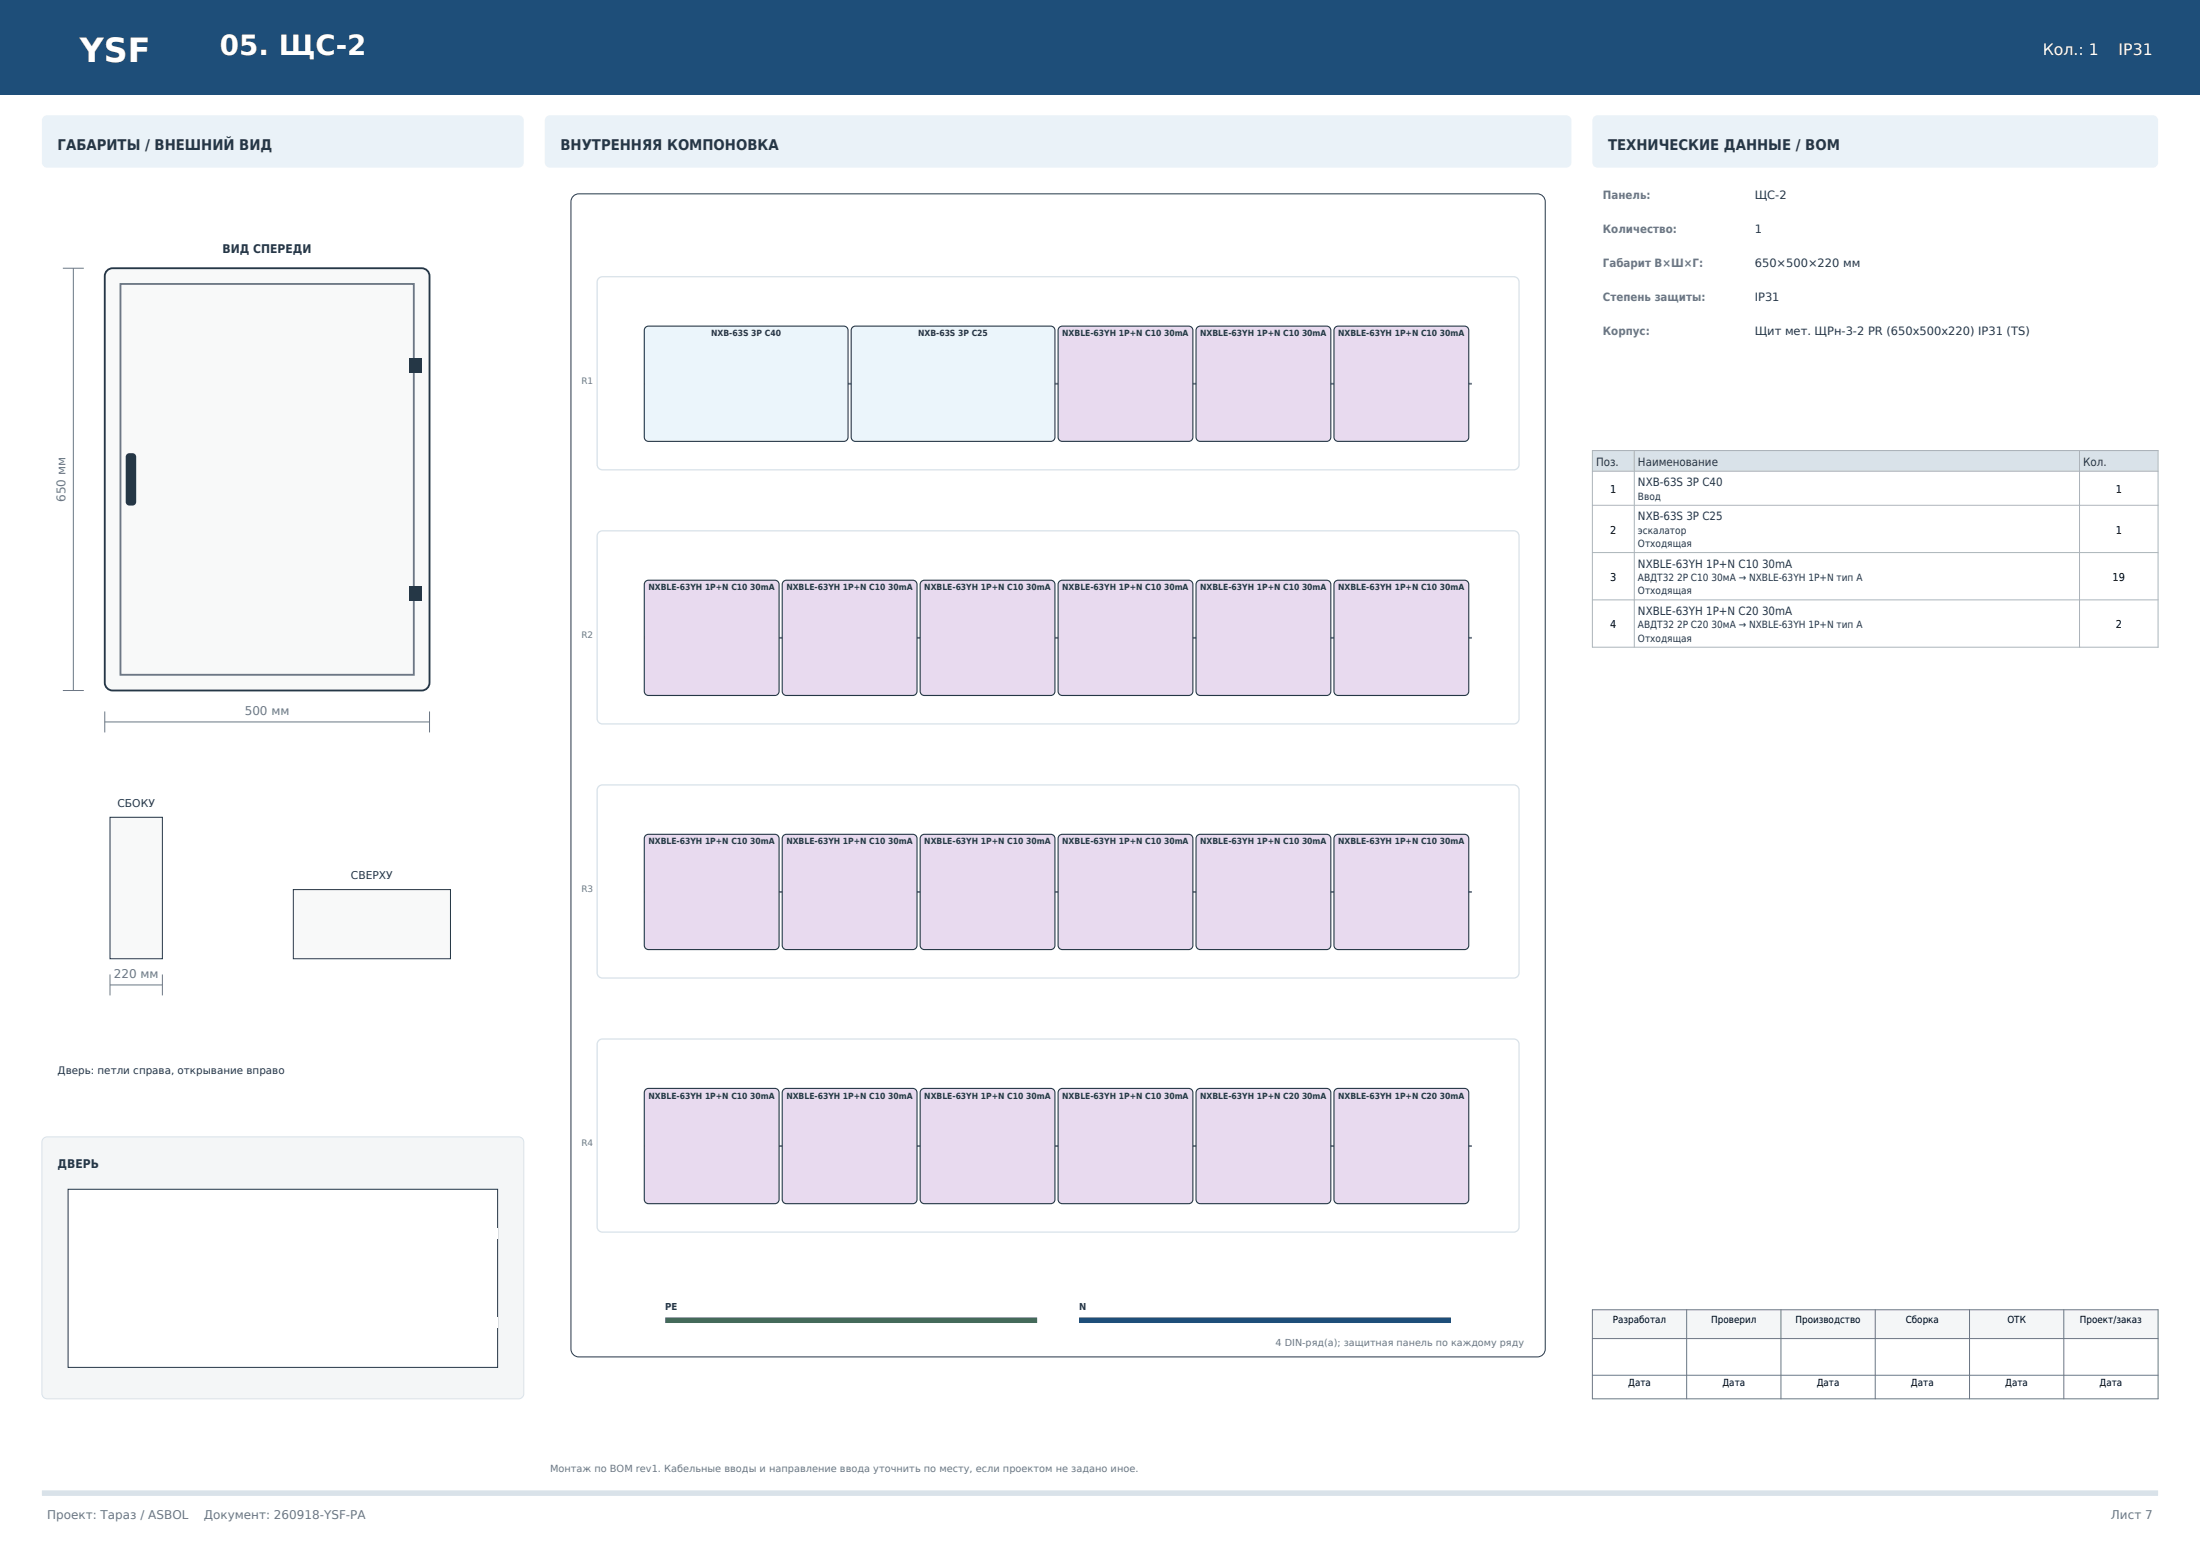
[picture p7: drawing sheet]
<svg xmlns="http://www.w3.org/2000/svg" width="420mm" height="297mm" viewBox="0 0 420 297" stroke-linecap="round" stroke-linejoin="round" font-family="sans-serif">
<g fill="#1e4e79">
<path d="M0 0h420v18h-420z" fill-rule="evenodd"/>
<path d="M8.6 5.6l.9-.5 .5-.1h24a2 2 0 0 1 2 2v6a2 2 0 0 1-2 2h-24a2 2 0 0 1-2-2v-6l.1-.5z" fill-rule="evenodd"/>
</g>
<path d="M8.3 22.3l.7-.3h90a1 1 0 0 1 1 1v8a1 1 0 0 1-1 1h-90a1 1 0 0 1-1-1v-8z" fill-rule="evenodd" fill="#eaf2f8"/>
<path d="M20.6 51.5l.9-.3h59a1.5 1.5 0 0 1 1.5 1.5v77.6a1.5 1.5 0 0 1-1.5 1.5h-59a1.5 1.5 0 0 1-1.5-1.5v-77.6l.1-.5z" fill-rule="evenodd" fill="#f8f9f9" stroke="#253746" stroke-width=".35"/>
<path d="M23 54.2h56v74.6h-56z" fill="none" stroke="#6b7785" stroke-width=".35"/>
<g fill="#253746">
<path d="M78.2 111.9h2.4v2.8h-2.4z" fill-rule="evenodd"/>
<path d="M78.2 68.3h2.4v2.8h-2.4z" fill-rule="evenodd"/>
<path d="M24.2 86.7a1.13 1.13 0 0 1 1.8 .5v8.6a.7 .7 0 0 1-.7 .7h-.6a.7 .7 0 0 1-.7-.7v-8.6z" fill-rule="evenodd"/>
</g>
<path d="M12 51.2h4M14 51.2v80.6M12 131.8h4M20 137.8h62M20 135.8v4M82 135.8v4" fill="none" stroke="#6b7785" stroke-width=".19"/>
<path d="M21 156h10v27h-10z" fill-rule="evenodd" fill="#f8f9f9" stroke="#253746" stroke-width=".19"/>
<path d="M21 188h10M21 186v4M31 186v4" fill="none" stroke="#6b7785" stroke-width=".19"/>
<path d="M56 169.8h30v13.2h-30z" fill-rule="evenodd" fill="#f8f9f9" stroke="#253746" stroke-width=".19"/>
<path d="M8.3 217.3l.7-.3h90a1 1 0 0 1 1 1v48a1 1 0 0 1-1 1h-90a1 1 0 0 1-1-1v-48z" fill-rule="evenodd" fill="#f4f6f7" stroke="#d9e2e9" stroke-width=".19"/>
<path d="M13 227h82v34h-82z" fill-rule="evenodd" fill="#fff" stroke="#253746" stroke-width=".19"/>
<g fill="#fff">
<path d="M93 251.5h2v2h-2z" fill-rule="evenodd"/>
<path d="M93 234.5h2v2h-2z" fill-rule="evenodd"/>
<path d="M15.2 241.1l1.3-.1 .3 .1 .2 .4v5l-.1 .3-.4 .2-1.3-.1-.2-.4v-5z" fill-rule="evenodd"/>
</g>
<path d="M104.3 22.3l.7-.3h194a1 1 0 0 1 1 1v8a1 1 0 0 1-1 1h-194a1 1 0 0 1-1-1v-8z" fill-rule="evenodd" fill="#eaf2f8"/>
<path d="M109.6 37.3l.9-.3h183a1.5 1.5 0 0 1 1.5 1.5v219a1.5 1.5 0 0 1-1.5 1.5h-183a1.5 1.5 0 0 1-1.5-1.5v-219l.1-.5z" fill-rule="evenodd" fill="#fff" stroke="#253746" stroke-width=".19"/>
<path d="M114.3 53.1l.7-.3h174a1 1 0 0 1 1 1v34.9a1 1 0 0 1-1 1h-174a1 1 0 0 1-1-1v-34.9z" fill="none" stroke="#d9e2e9" stroke-width=".25"/>
<path d="M123 73.2h158" fill="none" stroke="#6b7785" stroke-width=".35"/>
<g fill="#ebf5fb" stroke="#253746" stroke-width=".21">
<path d="M123.2 62.5l.6-.3h37.3a.8 .8 0 0 1 .8 .8v20.4a.8 .8 0 0 1-.8 .8h-37.3a.8 .8 0 0 1-.8-.8v-20.4z" fill-rule="evenodd"/>
<path d="M162.7 62.5l.6-.3h37.3a.8 .8 0 0 1 .8 .8v20.4a.8 .8 0 0 1-.8 .8h-37.3a.8 .8 0 0 1-.8-.8v-20.4z" fill-rule="evenodd"/>
</g>
<g fill="#e8daef" stroke="#253746" stroke-width=".21">
<path d="M202.2 62.5l.6-.3h24.1a.8 .8 0 0 1 .8 .8v20.4a.8 .8 0 0 1-.8 .8h-24.1a.8 .8 0 0 1-.8-.8v-20.4z" fill-rule="evenodd"/>
<path d="M228.6 62.5l.5-.3h24.2a.8 .8 0 0 1 .8 .8v20.4a.8 .8 0 0 1-.8 .8h-24.2a.8 .8 0 0 1-.8-.8v-20.4z" fill-rule="evenodd"/>
<path d="M254.9 62.5l.6-.3h24.1a.8 .8 0 0 1 .8 .8v20.4a.8 .8 0 0 1-.8 .8h-24.1a.8 .8 0 0 1-.8-.8v-20.4z" fill-rule="evenodd"/>
</g>
<path d="M114.3 101.6l.7-.3h174a1 1 0 0 1 1 1v34.9a1 1 0 0 1-1 1h-174a1 1 0 0 1-1-1v-34.9z" fill="none" stroke="#d9e2e9" stroke-width=".25"/>
<path d="M123 121.7h158" fill="none" stroke="#6b7785" stroke-width=".35"/>
<g fill="#e8daef" stroke="#253746" stroke-width=".21">
<path d="M123.2 111l.6-.3h24.1a.8 .8 0 0 1 .8 .9v20.3a.8 .8 0 0 1-.8 .8h-24.1a.8 .8 0 0 1-.8-.8v-20.3z" fill-rule="evenodd"/>
<path d="M149.6 111l.5-.3h24.2a.8 .8 0 0 1 .8 .9v20.3a.8 .8 0 0 1-.8 .8h-24.2a.8 .8 0 0 1-.8-.8v-20.3z" fill-rule="evenodd"/>
<path d="M175.9 111l.6-.3h24.1a.8 .8 0 0 1 .8 .9v20.3a.8 .8 0 0 1-.8 .8h-24.1a.8 .8 0 0 1-.8-.8v-20.3z" fill-rule="evenodd"/>
<path d="M202.2 111l.6-.3h24.1a.8 .8 0 0 1 .8 .9v20.3a.8 .8 0 0 1-.8 .8h-24.1a.8 .8 0 0 1-.8-.8v-20.3z" fill-rule="evenodd"/>
<path d="M228.6 111l.5-.3h24.2a.8 .8 0 0 1 .8 .9v20.3a.8 .8 0 0 1-.8 .8h-24.2a.8 .8 0 0 1-.8-.8v-20.3z" fill-rule="evenodd"/>
<path d="M254.9 111l.6-.3h24.1a.8 .8 0 0 1 .8 .9v20.3a.8 .8 0 0 1-.8 .8h-24.1a.8 .8 0 0 1-.8-.8v-20.3z" fill-rule="evenodd"/>
</g>
<path d="M114.3 150.1l.7-.3h174a1 1 0 0 1 1 1v34.9a1 1 0 0 1-1 1h-174a1 1 0 0 1-1-1v-34.9z" fill="none" stroke="#d9e2e9" stroke-width=".25"/>
<path d="M123 170.3h158" fill="none" stroke="#6b7785" stroke-width=".35"/>
<g fill="#e8daef" stroke="#253746" stroke-width=".21">
<path d="M123.2 159.5l.6-.2h24.1a.8 .8 0 0 1 .8 .8v20.3a.8 .8 0 0 1-.8 .9h-24.1a.8 .8 0 0 1-.8-.9v-20.3z" fill-rule="evenodd"/>
<path d="M149.6 159.5l.5-.2h24.2a.8 .8 0 0 1 .8 .8v20.3a.8 .8 0 0 1-.8 .9h-24.2a.8 .8 0 0 1-.8-.9v-20.3z" fill-rule="evenodd"/>
<path d="M175.9 159.5l.6-.2h24.1a.8 .8 0 0 1 .8 .8v20.3a.8 .8 0 0 1-.8 .9h-24.1a.8 .8 0 0 1-.8-.9v-20.3z" fill-rule="evenodd"/>
<path d="M202.2 159.5l.6-.2h24.1a.8 .8 0 0 1 .8 .8v20.3a.8 .8 0 0 1-.8 .9h-24.1a.8 .8 0 0 1-.8-.9v-20.3z" fill-rule="evenodd"/>
<path d="M228.6 159.5l.5-.2h24.2a.8 .8 0 0 1 .8 .8v20.3a.8 .8 0 0 1-.8 .9h-24.2a.8 .8 0 0 1-.8-.9v-20.3z" fill-rule="evenodd"/>
<path d="M254.9 159.5l.6-.2h24.1a.8 .8 0 0 1 .8 .8v20.3a.8 .8 0 0 1-.8 .9h-24.1a.8 .8 0 0 1-.8-.9v-20.3z" fill-rule="evenodd"/>
</g>
<path d="M114.3 198.6l.7-.3h174a1 1 0 0 1 1 1v34.9a1 1 0 0 1-1 1h-174a1 1 0 0 1-1-1v-34.9z" fill="none" stroke="#d9e2e9" stroke-width=".25"/>
<path d="M123 218.8h158" fill="none" stroke="#6b7785" stroke-width=".35"/>
<g fill="#e8daef" stroke="#253746" stroke-width=".21">
<path d="M123.2 208l.6-.2h24.1a.8 .8 0 0 1 .8 .8v20.4a.8 .8 0 0 1-.8 .8h-24.1a.8 .8 0 0 1-.8-.8v-20.4z" fill-rule="evenodd"/>
<path d="M149.6 208l.5-.2h24.2a.8 .8 0 0 1 .8 .8v20.4a.8 .8 0 0 1-.8 .8h-24.2a.8 .8 0 0 1-.8-.8v-20.4z" fill-rule="evenodd"/>
<path d="M175.9 208l.6-.2h24.1a.8 .8 0 0 1 .8 .8v20.4a.8 .8 0 0 1-.8 .8h-24.1a.8 .8 0 0 1-.8-.8v-20.4z" fill-rule="evenodd"/>
<path d="M202.2 208l.6-.2h24.1a.8 .8 0 0 1 .8 .8v20.4a.8 .8 0 0 1-.8 .8h-24.1a.8 .8 0 0 1-.8-.8v-20.4z" fill-rule="evenodd"/>
<path d="M228.6 208l.5-.2h24.2a.8 .8 0 0 1 .8 .8v20.4a.8 .8 0 0 1-.8 .8h-24.2a.8 .8 0 0 1-.8-.8v-20.4z" fill-rule="evenodd"/>
<path d="M254.9 208l.6-.2h24.1a.8 .8 0 0 1 .8 .8v20.4a.8 .8 0 0 1-.8 .8h-24.1a.8 .8 0 0 1-.8-.8v-20.4z" fill-rule="evenodd"/>
</g>
<path d="M127 252h71" fill="none" stroke="#3f6b4f" stroke-width="1.1" stroke-linecap="butt"/>
<path d="M206 252h71" fill="none" stroke="#1e4e79" stroke-width="1.1" stroke-linecap="butt"/>
<path d="M304.3 22.3l.7-.3h106a1 1 0 0 1 1 1v8a1 1 0 0 1-1 1h-106a1 1 0 0 1-1-1v-8z" fill-rule="evenodd" fill="#eaf2f8"/>
<path d="M304 86h108v4h-108z" fill-rule="evenodd" fill="#d9e2e9"/>
<path d="M304 86h108v37.5h-108zM304 90h108M304 96.4h108M312 86v37.5M397 86v37.5M304 105.5h108M304 114.5h108" fill="none" stroke="#aab7b8" stroke-width=".19"/>
<path d="M304 250h108v5.5h-108z" fill-rule="evenodd" fill="#f4f6f7"/>
<path d="M304 250h108v17h-108zM304 255.5h108M322 250v17M340 250v17M358 250v17M376 250v17M394 250v17M304 262.5h108" fill="none" stroke="#6b7785" stroke-width=".19"/>
<path d="M8 285h404" fill="none" stroke="#d9e2e9" stroke-width="1.1" stroke-linecap="butt"/>
<text font-size="6.3" fill="#fff" x="15.2" y="11.9">YSF</text>
<text font-size="5.3" fill="#fff" x="42" y="10.5">05. ЩС-2</text>
<g font-size="3" fill="#fff">
<text x="390" y="10.5">Кол.: 1</text>
<text x="404.5" y="10.5">IP31</text>
</g>
<g font-size="2.8" fill="#253746">
<text x="11" y="28.7">ГАБАРИТЫ / ВНЕШНИЙ ВИД</text>
<text x="107" y="28.7">ВНУТРЕННЯЯ КОМПОНОВКА</text>
<text x="307" y="28.7">ТЕХНИЧЕСКИЕ ДАННЫЕ / BOM</text>
</g>
<g font-size="2.3" fill="#253746">
<text x="42.5" y="48.2">ВИД СПЕРЕДИ</text>
<text x="11" y="223">ДВЕРЬ</text>
</g>
<g font-size="2.3" fill="#6b7785">
<text x="12.5" y="95.8" transform="rotate(-90 12.5 95.8)">650 мм</text>
<text x="46.7" y="136.4">500 мм</text>
<text x="21.7" y="186.6">220 мм</text>
<text x="9" y="290">Проект: Тараз / ASBOL</text>
<text x="38.9" y="290">Документ: 260918-YSF-PA</text>
<text x="403" y="290">Лист 7</text>
</g>
<g font-size="2.2" fill="#6b7785">
<text x="306" y="38">Панель:</text>
<text x="306" y="44.5">Количество:</text>
<text x="306" y="51">Габарит В×Ш×Г:</text>
<text x="306" y="57.5">Степень защиты:</text>
<text x="306" y="64">Корпус:</text>
</g>
<g font-size="2.2" fill="#253746">
<text x="335" y="38">ЩС-2</text>
<text x="335" y="44.5">1</text>
<text x="335" y="51">650×500×220 мм</text>
<text x="335" y="57.5">IP31</text>
<text x="335" y="64">Щит мет. ЩРн-3-2 PR (650x500x220) IP31 (TS)</text>
<text x="304.7" y="88.9">Поз.</text>
<text x="312.7" y="88.9">Наименование</text>
<text x="397.7" y="88.9">Кол.</text>
<text x="312.7" y="92.8">NXB-63S 3P C40</text>
<text x="312.7" y="99.3">NXB-63S 3P C25</text>
<text x="312.7" y="108.4">NXBLE-63YH 1P+N C10 30mA</text>
<text x="312.7" y="117.4">NXBLE-63YH 1P+N C20 30mA</text>
</g>
<g font-size="2.1">
<text x="307.4" y="94.1">1</text>
<text x="403.9" y="94.1">1</text>
<text x="307.4" y="101.9">2</text>
<text x="403.9" y="101.9">1</text>
<text x="307.4" y="110.9">3</text>
<text x="403.3" y="110.9">19</text>
<text x="307.4" y="119.9">4</text>
<text x="403.9" y="119.9">2</text>
</g>
<g font-size="2" fill="#253746">
<text x="22.4" y="154">СБОКУ</text>
<text x="67" y="167.8">СВЕРХУ</text>
<text x="11" y="205">Дверь: петли справа, открывание вправо</text>
</g>
<g font-size="1.9" fill="#253746">
<text x="312.7" y="95.4">Ввод</text>
<text x="312.7" y="101.9">эскалатор</text>
<text x="312.7" y="104.4">Отходящая</text>
<text x="312.7" y="110.9">АВДТ32 2Р C10 30мА → NXBLE-63YH 1P+N тип A</text>
<text x="312.7" y="113.4">Отходящая</text>
<text x="312.7" y="119.9">АВДТ32 2Р C20 30мА → NXBLE-63YH 1P+N тип A</text>
<text x="312.7" y="122.5">Отходящая</text>
</g>
<g font-size="1.9">
<text x="307.9" y="252.5">Разработал</text>
<text x="326.7" y="252.5">Проверил</text>
<text x="342.8" y="252.5">Производство</text>
<text x="363.8" y="252.5">Сборка</text>
<text x="383.2" y="252.5">ОТК</text>
<text x="397.1" y="252.5">Проект/заказ</text>
<text x="310.8" y="264.5">Дата</text>
<text x="328.8" y="264.5">Дата</text>
<text x="346.8" y="264.5">Дата</text>
<text x="364.8" y="264.5">Дата</text>
<text x="382.8" y="264.5">Дата</text>
<text x="400.8" y="264.5">Дата</text>
</g>
<text font-size="1.9" fill="#6b7785" x="105" y="281">Монтаж по BOM rev1. Кабельные вводы и направление ввода уточнить по месту, если проектом не задано иное.</text>
<g font-size="1.8" fill="#253746">
<text x="127" y="250">PE</text>
<text x="206" y="250">N</text>
</g>
<text font-size="1.8" fill="#6b7785" x="243.5" y="257">4 DIN-ряд(а); защитная панель по каждому ряду</text>
<g font-size="1.7" fill="#6b7785">
<text x="111" y="73.2">R1</text>
<text x="111" y="121.7">R2</text>
<text x="111" y="170.3">R3</text>
<text x="111" y="218.8">R4</text>
</g>
<g font-size="1.6" fill="#253746">
<text x="135.8" y="64.2">NXB-63S 3P C40</text>
<text x="175.3" y="64.2">NXB-63S 3P C25</text>
<text x="202.8" y="64.2">NXBLE-63YH 1P+N C10 30mA</text>
<text x="229.1" y="64.2">NXBLE-63YH 1P+N C10 30mA</text>
<text x="255.5" y="64.2">NXBLE-63YH 1P+N C10 30mA</text>
<text x="123.8" y="112.7">NXBLE-63YH 1P+N C10 30mA</text>
<text x="150.1" y="112.7">NXBLE-63YH 1P+N C10 30mA</text>
<text x="176.5" y="112.7">NXBLE-63YH 1P+N C10 30mA</text>
<text x="202.8" y="112.7">NXBLE-63YH 1P+N C10 30mA</text>
<text x="229.1" y="112.7">NXBLE-63YH 1P+N C10 30mA</text>
<text x="255.5" y="112.7">NXBLE-63YH 1P+N C10 30mA</text>
<text x="123.8" y="161.2">NXBLE-63YH 1P+N C10 30mA</text>
<text x="150.1" y="161.2">NXBLE-63YH 1P+N C10 30mA</text>
<text x="176.5" y="161.2">NXBLE-63YH 1P+N C10 30mA</text>
<text x="202.8" y="161.2">NXBLE-63YH 1P+N C10 30mA</text>
<text x="229.1" y="161.2">NXBLE-63YH 1P+N C10 30mA</text>
<text x="255.5" y="161.2">NXBLE-63YH 1P+N C10 30mA</text>
<text x="123.8" y="209.7">NXBLE-63YH 1P+N C10 30mA</text>
<text x="150.1" y="209.7">NXBLE-63YH 1P+N C10 30mA</text>
<text x="176.5" y="209.7">NXBLE-63YH 1P+N C10 30mA</text>
<text x="202.8" y="209.7">NXBLE-63YH 1P+N C10 30mA</text>
<text x="229.1" y="209.7">NXBLE-63YH 1P+N C20 30mA</text>
<text x="255.5" y="209.7">NXBLE-63YH 1P+N C20 30mA</text>
</g>
</svg>
